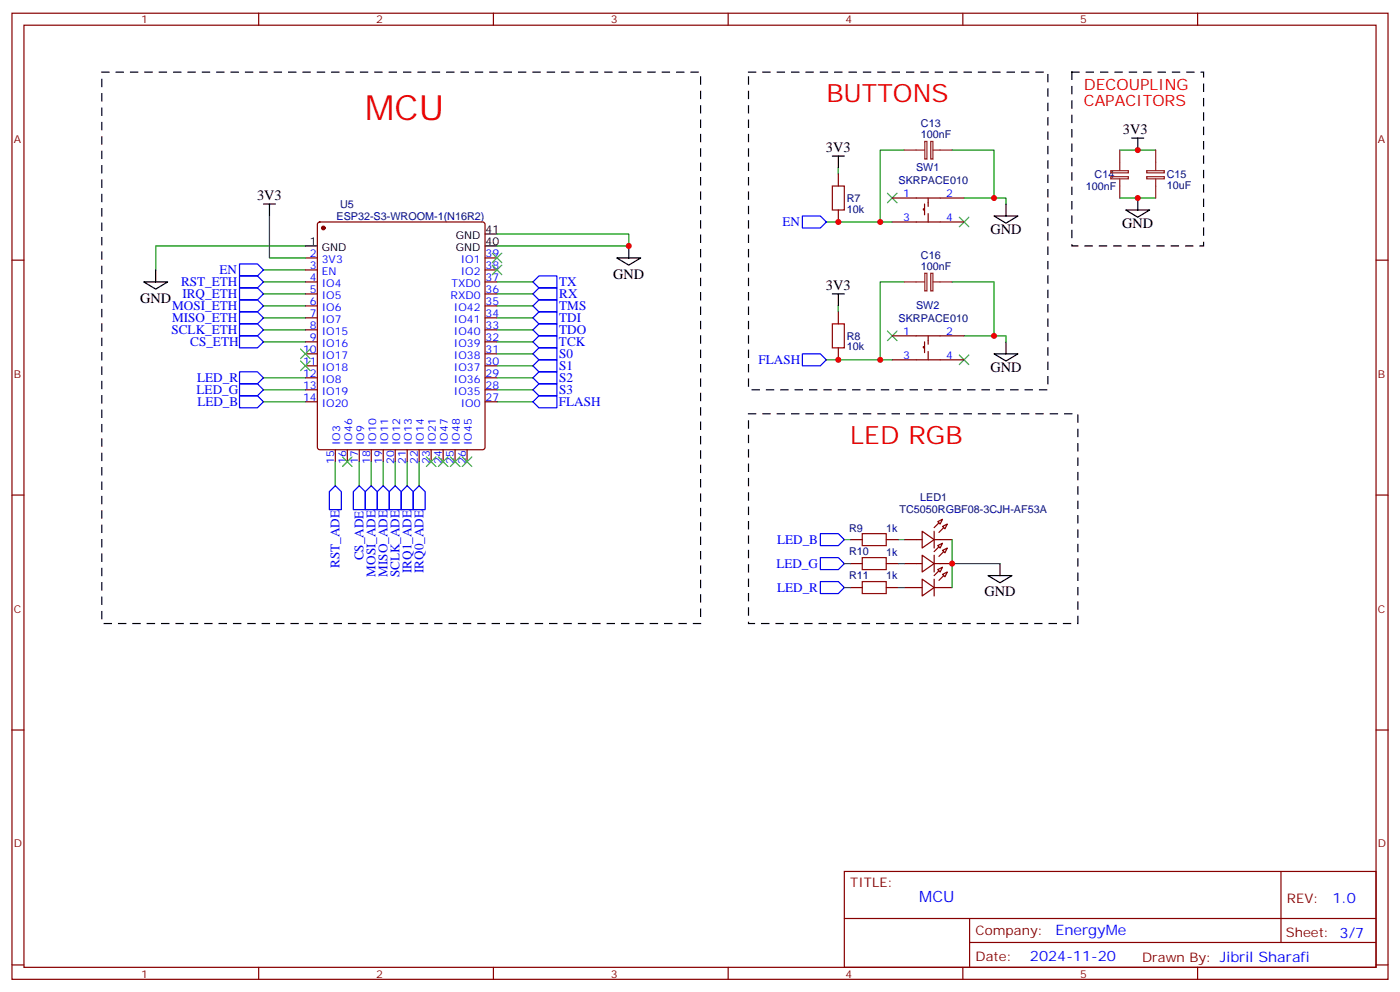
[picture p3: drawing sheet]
<svg xmlns="http://www.w3.org/2000/svg" width="412mm" height="292mm" viewBox="0 0 412 292" stroke-linecap="round" stroke-linejoin="round" font-family="sans-serif">
<g fill="none" stroke="#008700" stroke-width=".35">
<path d="M246.9 49.5v1.7M266.3 44.2h-7v21.1M280.5 44.2h12.3v14.1M284 58.3h12.3v1.7M329.8 58.3h10.6M329.8 44.2h10.6M77.6 79.4h12.4M79.4 63.6v12.3h10.6M90 72.4h-44.1v7M146.4 68.9h38.8v3.5h-38.8M243.4 65.3h19.4M77.6 86.5h12.4"/>
<path d="M77.6 83h12.4M77.6 90h12.4M77.6 93.6h12.4M77.6 97.1h12.4M146.4 86.5h10.6M146.4 83h10.6M146.4 90h10.6M146.4 93.6h10.6M146.4 97.1h10.6M246.9 90v1.8M266.3 83h-7v22.9M280.5 83h12.3v15.8"/>
<path d="M284 98.8h12.3v1.8M77.6 118.3h12.4M77.6 100.6h12.4M77.6 114.7h12.4M77.6 111.2h12.4M146.4 118.3h10.6M146.4 100.6h10.6M146.4 114.7h10.6M146.4 111.2h10.6M146.4 107.7h10.6M146.4 104.1h10.6M243.4 105.9h19.4"/>
<path d="M98.8 135.9v7M105.8 135.9v7M109.4 135.9v7M112.9 135.9v7M116.4 135.9v7M119.9 135.9v7M123.5 135.9v7M248.7 158.8h1.8M264.6 158.8h1.7M280.5 158.8v14.1M248.7 165.9h1.8M248.7 172.9h1.8"/>
<path d="M264.6 165.9h1.7M264.6 172.9h1.7M280.5 165.9h14.1"/>
</g>
<g fill="none" stroke="#00f" stroke-width=".35">
<path d="M70.6 77.7h5.2l1.8 1.7-1.8 1.8h-5.2zM236.4 63.6h5.3l1.7 1.7-1.7 1.8h-5.3zM70.6 84.7h5.2l1.8 1.8-1.8 1.8h-5.2zM70.6 81.2h5.2l1.8 1.8-1.8 1.7h-5.2zM70.6 98.8h5.2l1.8 1.8-1.8 1.8h-5.2zM70.6 95.3h5.2l1.8 1.8-1.8 1.7h-5.2zM70.6 91.8h5.2l1.8 1.8-1.8 1.7h-5.2zM70.6 88.3h5.2l1.8 1.7-1.8 1.8h-5.2zM157 86.5l1.7-1.8h5.3v3.6h-5.3zM157 83l1.7-1.8h5.3v3.5h-5.3zM157 90l1.7-1.7h5.3v3.5h-5.3zM157 93.6l1.7-1.8h5.3v3.5h-5.3z"/>
<path d="M157 97.1l1.7-1.8h5.3v3.5h-5.3zM70.6 109.4h5.2l1.8 1.8-1.8 1.8h-5.2zM70.6 113h5.2l1.8 1.7-1.8 1.8h-5.2zM70.6 116.5h5.2l1.8 1.8-1.8 1.7h-5.2zM157 114.7l1.7-1.7h5.3v3.5h-5.3zM157 111.2l1.7-1.8h5.3v3.6h-5.3zM157 104.1l1.7-1.7h5.3v3.5h-5.3zM157 107.7l1.7-1.8h5.3v3.5h-5.3zM157 118.3l1.7-1.8h5.3v3.5h-5.3zM157 100.6l1.7-1.8h5.3v3.6h-5.3zM236.4 104.1h5.3l1.7 1.8-1.7 1.8h-5.3zM98.8 142.9l1.7 1.8v5.3h-3.5v-5.3z"/>
<path d="M104.1 144.7l1.7-1.8 1.8 1.8v5.3h-3.5zM109.4 142.9l1.7 1.8v5.3h-3.5v-5.3zM112.9 142.9l1.8 1.8v5.3h-3.6v-5.3zM116.4 142.9l1.8 1.8v5.3h-3.5v-5.3zM119.9 142.9l1.8 1.8v5.3h-3.5v-5.3zM123.5 142.9l1.7 1.8v5.3h-3.5v-5.3zM241.7 157.1h5.2l1.8 1.7-1.8 1.8h-5.2zM241.7 171.2h5.2l1.8 1.7-1.8 1.8h-5.2zM241.7 164.1h5.2l1.8 1.8-1.8 1.7h-5.2z"/>
</g>
<g fill="none" stroke="#000" stroke-width=".35">
<path d="M245.2 45.9h3.5M246.9 45.9v3.6M333.4 40.6h3.5M335.1 40.6v3.6M335.1 58.3v3.5M45.9 79.4v3.6M77.6 60h3.5M79.4 60v3.6M90 72.4h3.5M142.9 68.9h3.5M142.9 72.4h3.5M181.7 75.9h7l-3.5 2.1z"/>
<path d="M185.2 72.4v3.5M292.8 63.6h7.1l-3.6 2.1zM296.3 60v3.6M331.6 61.8h7.1l-3.6 2.1zM42.3 83h7.1l-3.5 2.1zM245.2 86.5h3.5M246.9 86.5v3.5M292.8 104.1h7.1l-3.6 2.2zM296.3 100.6v3.5M291 169.4h7.1l-3.5 2.1zM294.6 165.9v3.5"/>
</g>
<g fill="none" stroke="#870000" stroke-width=".35">
<path d="M3.5 3.9h405.4v284.3h-405.4zM7.1 7.4h398.2v277.3h-398.2zM76.2 3.9v3.5M145.3 3.9v3.5M214.5 3.9v3.5M283.6 3.9v3.5M352.8 3.9v3.5M246.9 51.2v3.6M262.8 58.3h21.2M273.4 58.3v2.4M3.5 76.6h3.6M90 75.9h3.5"/>
<path d="M90 79.4h3.5M93.7 65.5l.5-.2h48l.5 .2 .2 .5v65.7l-.3 .5-.4 .2h-48l-.5-.3-.2-.4v-65.7zM142.9 75.9h3.5M142.9 79.4h3.5M246.9 61.8v3.5M262.8 65.3h21.2M272.3 61.5h-.3v.3h.3M272.3 60v3.2M273.4 62.9v2.4M405.3 76.6h3.6M90 83h3.5M90 86.5h3.5"/>
<path d="M90 90h3.5M90 93.6h3.5M90 97.1h3.5M142.9 83h3.5M142.9 86.5h3.5M142.9 90h3.5M142.9 93.6h3.5M142.9 97.1h3.5M246.9 91.8v3.5M262.8 98.8h21.2M273.4 98.8v2.5M90 100.6h3.5"/>
<path d="M90 104.1h3.5M90 107.7h3.5M90 111.2h3.5M90 114.7h3.5M90 118.3h3.5M142.9 100.6h3.5M142.9 104.1h3.5M142.9 107.7h3.5M142.9 111.2h3.5M142.9 114.7h3.5M142.9 118.3h3.5M246.9 102.4v3.5"/>
<path d="M262.8 105.9h21.2M272.3 102h-.3v.4h.3M272.3 100.6v3.2M273.4 103.4v2.5M98.8 132.4v3.5M102.3 132.4v3.5M105.8 132.4v3.5M109.4 132.4v3.5M112.9 132.4v3.5M116.4 132.4v3.5M119.9 132.4v3.5M123.5 132.4v3.5"/>
<path d="M127 132.4v3.5M130.5 132.4v3.5M134.1 132.4v3.5M137.6 132.4v3.5M3.5 145.7h3.6M250.5 158.8h3.5M261.1 158.8h3.5M266.3 158.8h5.3M271.6 156.4l3.6 2.4-3.6 2.5zM275.2 156.4v4.9M275.2 158.8h5.3M276.2 153.5l1.4-.7-.7 1.4z"/>
<path d="M277.6 154.9l1.4-.7-.7 1.4zM405.3 145.7h3.6M250.5 172.9h3.5M250.5 165.9h3.5M261.1 172.9h3.5M261.1 165.9h3.5M266.3 172.9h5.3M266.3 165.9h5.3M271.6 170.5l3.6 2.4-3.6 2.5zM271.6 163.4l3.6 2.5-3.6 2.4zM275.2 172.9h5.3M275.2 163.4v4.9"/>
<path d="M275.2 170.5v4.9M275.2 165.9h5.3M276.2 167.6l1.4-.7-.7 1.4zM276.2 160.6l1.4-.7-.7 1.4zM277.6 169.1l1.4-.8-.7 1.5zM277.6 162l1.4-.7-.7 1.4zM3.5 214.9h3.6M405.3 214.9h3.6M248.7 256.5h156.6v28.2h-156.6zM377.3 256.5v20.9M248.7 270.3h156.5M285.6 277.4h119.6"/>
<path d="M285.6 270.3v14.1M3.5 284h3.6M76.2 284.7v3.5M145.3 284.7v3.5M214.5 284.7v3.5M283.6 284.7v3.5M352.8 284.7v3.5M405.3 284h3.6"/>
</g>
<g fill="#870000" stroke="#870000" stroke-width=".35">
<path d="M276.6 170.8l1.4-1.4z"/>
<path d="M276.6 168l-1.4 1.4z"/>
<path d="M276.6 156.7l1.4-1.4z"/>
<path d="M275.2 155.3l1.4-1.4z"/>
<path d="M275.2 162.3l1.4-1.4z"/>
<path d="M276.6 163.8l1.4-1.5z"/>
<circle cx="95.2" cy="67.1" r=".53"/>
</g>
<path d="M30 21.2h176.4v162.3h-176.4zM220.5 21.2h88.2v93.5h-88.2zM315.7 21.2h38.8v51.2h-38.8zM220.5 121.8h97v61.7h-97z" fill="none" stroke="#000" stroke-width=".35" stroke-dasharray="2.1 2.1"/>
<g fill="none" stroke="#3c3" stroke-width=".35">
<path d="M261.4 56.9l2.8 2.8M264.2 56.9l-2.8 2.8M145 74.5l2.8 2.8M145 78l2.8 2.9M147.8 74.5l-2.8 2.8M147.8 78l-2.8 2.9M282.6 63.9l2.8 2.8M285.4 63.9l-2.8 2.8M261.4 97.4l2.8 2.9M264.2 97.4l-2.8 2.9M88.5 106.3l2.9 2.8M88.5 102.7l2.9 2.9"/>
<path d="M91.4 106.3l-2.9 2.8M91.4 102.7l-2.9 2.9M282.6 104.5l2.8 2.8M285.4 104.5l-2.8 2.8M100.9 134.5l2.8 2.8M103.7 134.5l-2.8 2.8M125.6 134.5l2.8 2.8M128.4 134.5l-2.8 2.8M129.1 134.5l2.8 2.8M131.9 134.5l-2.8 2.8M132.6 134.5l2.9 2.8M135.5 134.5l-2.9 2.8"/>
<path d="M136.2 134.5l2.8 2.8M139 134.5l-2.8 2.8"/>
</g>
<path d="M245.2 54.8h3.5v7h-3.5zM245.2 95.3h3.5v7.1h-3.5zM254 157.1h7.1v3.5h-7.1zM254 171.2h7.1v3.5h-7.1zM254 164.1h7.1v3.5h-7.1z" fill="none" stroke="#a10000" stroke-width=".35"/>
<g fill="none" stroke="#8c2424" stroke-width=".35">
<path d="M266.3 44.2h6M272.4 41.6h.6v5.2h-.6zM274.2 41.6h.6v5.2h-.6zM274.8 44.2h5.7M327.2 50.2h5.2v.7h-5.2zM327.2 52h5.2v.6h-5.2zM329.8 44.2v6M329.8 52.6v5.7M337.8 50.2h5.2v.7h-5.2zM337.8 52h5.2v.6h-5.2zM340.4 44.2v6M340.4 52.6v5.7"/>
<path d="M266.3 83h6M272.4 80.4h.6v5.2h-.6zM274.2 80.4h.6v5.2h-.6zM274.8 83h5.7"/>
</g>
<g fill="#c00">
<circle cx="335.1" cy="58.3" r=".88"/>
<circle cx="335.1" cy="44.2" r=".88"/>
<circle cx="280.5" cy="165.9" r=".88"/>
<circle cx="259.3" cy="105.9" r=".88"/>
<circle cx="292.8" cy="98.8" r=".88"/>
<circle cx="292.8" cy="58.3" r=".88"/>
<circle cx="259.3" cy="65.3" r=".88"/>
<circle cx="185.2" cy="72.4" r=".88"/>
<circle cx="246.9" cy="105.9" r=".88"/>
<circle cx="246.9" cy="65.3" r=".88"/>
</g>
<text font-size="10.2" fill="#f00" x="107.6" y="35.3">MCU</text>
<g font-size="7.4" fill="#f00">
<text x="243.4" y="30.1">BUTTONS</text>
<text x="250.5" y="130.6">LED RGB</text>
</g>
<g font-size="4.6" fill="#f00">
<text x="319.3" y="26.5">DECOUPLING</text>
<text x="319.3" y="31.1">CAPACITORS</text>
</g>
<text font-size="4.6" fill="#00f" x="270.8" y="265.5">MCU</text>
<g font-size="4.2">
<text x="330.8" y="39.6">3V3</text>
<text x="243.3" y="44.9">3V3</text>
<text x="75.7" y="58.9">3V3</text>
<text x="291.7" y="68.9">GND</text>
<text x="330.6" y="67.1">GND</text>
<text x="180.6" y="82">GND</text>
<text x="41.3" y="89.1">GND</text>
<text x="243.3" y="85.4">3V3</text>
<text x="291.7" y="109.4">GND</text>
<text x="290" y="175.5">GND</text>
</g>
<g font-size="4.2" fill="#00f">
<text x="392.5" y="265.7">1.0</text>
<text x="310.9" y="275.3">EnergyMe</text>
<text x="303.4" y="282.9">2024-11-20</text>
</g>
<g font-size="3.9" fill="#00f">
<text x="230.5" y="66.6">EN</text>
<text x="64.7" y="80.7">EN</text>
<text x="53.3" y="84.2">RST_ETH</text>
<text x="53.7" y="87.7">IRQ_ETH</text>
<text x="164.7" y="84.2">TX</text>
<text x="164.8" y="87.8">RX</text>
<text x="50.7" y="94.8">MISO_ETH</text>
<text x="50.7" y="91.3">MOSI_ETH</text>
<text x="164.7" y="91.3">TMS</text>
<text x="164.7" y="94.9">TDI</text>
<text x="50.5" y="98.3">SCLK_ETH</text>
<text x="56" y="101.9">CS_ETH</text>
<text x="164.7" y="101.9">TCK</text>
<text x="164.7" y="98.4">TDO</text>
<text x="164.8" y="105.4">S0</text>
<text x="223.4" y="107.2">FLASH</text>
<text x="58.1" y="112.6">LED_R</text>
<text x="164.7" y="112.5">S2</text>
<text x="164.7" y="108.9">S1</text>
<text x="57.9" y="116.1">LED_G</text>
<text x="58.1" y="119.6">LED_B</text>
<text x="164.6" y="119.5">FLASH</text>
<text x="164.7" y="116">S3</text>
<text x="228.9" y="160.1">LED_B</text>
<text x="100" y="167.2" transform="rotate(-90 100 167.2)">RST_ADE</text>
<text x="107.1" y="164.9" transform="rotate(-90 107.1 164.9)">CS_ADE</text>
<text x="228.7" y="167.1">LED_G</text>
<text x="110.6" y="169.7" transform="rotate(-90 110.6 169.7)">MOSI_ADE</text>
<text x="114.1" y="169.7" transform="rotate(-90 114.1 169.7)">MISO_ADE</text>
<text x="117.7" y="169.9" transform="rotate(-90 117.7 169.9)">SCLK_ADE</text>
<text x="121.2" y="168.7" transform="rotate(-90 121.2 168.7)">IRQ1_ADE</text>
<text x="124.7" y="168.7" transform="rotate(-90 124.7 168.7)">IRQ0_ADE</text>
<text x="228.9" y="174.2">LED_R</text>
</g>
<g font-size="3.9" fill="#800">
<text x="250.5" y="261.1">TITLE:</text>
<text x="379.1" y="265.7">REV:</text>
<text x="287.4" y="275.3">Company:</text>
<text x="378.7" y="275.9">Sheet: 3/7</text>
<text x="287.4" y="282.9">Date:</text>
<text x="336.4" y="283">Drawn By: Jibril Sharafi</text>
</g>
<g font-size="3.2" fill="#800">
<text x="41.6" y="6.9">1</text>
<text x="110.8" y="6.9">2</text>
<text x="179.9" y="6.9">3</text>
<text x="249.1" y="6.9">4</text>
<text x="318.2" y="6.9">5</text>
<text x="4.1" y="42">A</text>
<text x="405.9" y="42">A</text>
<text x="4.1" y="111.1">B</text>
<text x="405.9" y="111.1">B</text>
<text x="4.1" y="180.3">C</text>
<text x="405.9" y="180.3">C</text>
<text x="4.1" y="249.4">D</text>
<text x="405.9" y="249.4">D</text>
<text x="41.6" y="287.7">1</text>
<text x="110.8" y="287.7">2</text>
<text x="179.9" y="287.7">3</text>
<text x="249.1" y="287.7">4</text>
<text x="318.2" y="287.7">5</text>
</g>
<g font-size="3.2" fill="#000080">
<text x="271.3" y="40.6">100nF</text>
<text x="271.3" y="37.4">C13</text>
<text x="269.8" y="50.5">SW1</text>
<text x="322.4" y="52.3">C14</text>
<text x="343.7" y="52.4">C15</text>
<text x="249.4" y="59.5">R7</text>
<text x="264.7" y="54.1">SKRPACE010</text>
<text x="319.9" y="55.9">100nF</text>
<text x="343.7" y="55.6">10uF</text>
<text x="99.1" y="64.7">ESP32-S3-WROOM-1(N16R2)</text>
<text x="100.2" y="61.2">U5</text>
<text x="249.4" y="62.6">10k</text>
<text x="271.3" y="76.3">C16</text>
<text x="271.3" y="79.4">100nF</text>
<text x="264.7" y="94.7">SKRPACE010</text>
<text x="269.8" y="91">SW2</text>
<text x="249.4" y="100">R8</text>
<text x="249.4" y="103.1">10k</text>
<text x="271" y="147.6">LED1</text>
<text x="265" y="151.1">TC5050RGBF08-3CJH-AF53A</text>
<text x="250.1" y="156.4">R9</text>
<text x="261.1" y="156.4">1k</text>
<text x="250.1" y="163.5">R10</text>
<text x="261.1" y="163.5">1k</text>
<text x="250.1" y="170.5">R11</text>
<text x="261.1" y="170.5">1k</text>
</g>
<g font-size="3.2" fill="#00f">
<text x="266.1" y="57.9">1</text>
<text x="278.7" y="57.9">2</text>
<text x="266.1" y="65">3</text>
<text x="278.7" y="65">4</text>
<text x="91.3" y="75.6">2</text>
<text x="94.8" y="77.3">3V3</text>
<text x="135.7" y="77.3">IO1</text>
<text x="143.1" y="75.6">39</text>
<text x="91.3" y="82.6">4</text>
<text x="91.3" y="79.1">3</text>
<text x="94.8" y="80.9">EN</text>
<text x="135.7" y="80.9">IO2</text>
<text x="143.1" y="79.1">38</text>
<text x="143.1" y="82.6">37</text>
<text x="91.3" y="89.7">6</text>
<text x="91.3" y="86.1">5</text>
<text x="94.8" y="87.9">IO5</text>
<text x="94.8" y="84.4">IO4</text>
<text x="132.7" y="87.9">RXD0</text>
<text x="133" y="84.4">TXD0</text>
<text x="143.1" y="86.1">36</text>
<text x="143.1" y="89.7">35</text>
<text x="91.3" y="93.2">7</text>
<text x="94.8" y="95">IO7</text>
<text x="94.8" y="91.4">IO6</text>
<text x="133.7" y="91.4">IO42</text>
<text x="133.7" y="95">IO41</text>
<text x="143.1" y="93.2">34</text>
<text x="91.3" y="100.3">9</text>
<text x="91.3" y="96.7">8</text>
<text x="94.8" y="98.5">IO15</text>
<text x="133.7" y="98.5">IO40</text>
<text x="143.1" y="96.7">33</text>
<text x="143.1" y="100.3">32</text>
<text x="266.1" y="98.5">1</text>
<text x="278.7" y="98.5">2</text>
<text x="89.3" y="107.3">11</text>
<text x="89.3" y="103.8">10</text>
<text x="94.8" y="105.6">IO17</text>
<text x="94.8" y="102">IO16</text>
<text x="133.7" y="102">IO39</text>
<text x="133.7" y="105.6">IO38</text>
<text x="143.1" y="103.8">31</text>
<text x="143.1" y="107.3">30</text>
<text x="266.1" y="105.6">3</text>
<text x="278.7" y="105.6">4</text>
<text x="89.3" y="110.8">12</text>
<text x="94.8" y="112.6">IO8</text>
<text x="94.8" y="109.1">IO18</text>
<text x="133.7" y="109.1">IO37</text>
<text x="133.7" y="112.6">IO36</text>
<text x="143.1" y="110.8">29</text>
<text x="89.3" y="117.9">14</text>
<text x="89.3" y="114.4">13</text>
<text x="94.8" y="119.7">IO20</text>
<text x="94.8" y="116.1">IO19</text>
<text x="133.7" y="116.1">IO35</text>
<text x="135.7" y="119.7">IO0</text>
<text x="143.1" y="114.4">28</text>
<text x="143.1" y="117.9">27</text>
<text x="100.2" y="131.1" transform="rotate(-90 100.2 131.1)">IO3</text>
<text x="103.7" y="131.1" transform="rotate(-90 103.7 131.1)">IO46</text>
<text x="107.2" y="131.1" transform="rotate(-90 107.2 131.1)">IO9</text>
<text x="110.8" y="131.1" transform="rotate(-90 110.8 131.1)">IO10</text>
<text x="114.3" y="131.1" transform="rotate(-90 114.3 131.1)">IO11</text>
<text x="117.8" y="131.1" transform="rotate(-90 117.8 131.1)">IO12</text>
<text x="121.4" y="131.1" transform="rotate(-90 121.4 131.1)">IO13</text>
<text x="124.9" y="131.1" transform="rotate(-90 124.9 131.1)">IO14</text>
<text x="128.4" y="131.1" transform="rotate(-90 128.4 131.1)">IO21</text>
<text x="131.9" y="131.1" transform="rotate(-90 131.9 131.1)">IO47</text>
<text x="135.5" y="131.1" transform="rotate(-90 135.5 131.1)">IO48</text>
<text x="139" y="131.1" transform="rotate(-90 139 131.1)">IO45</text>
<text x="98.4" y="136.6" transform="rotate(-90 98.4 136.6)">15</text>
<text x="102" y="136.6" transform="rotate(-90 102 136.6)">16</text>
<text x="105.5" y="136.6" transform="rotate(-90 105.5 136.6)">17</text>
<text x="109" y="136.6" transform="rotate(-90 109 136.6)">18</text>
<text x="112.5" y="136.6" transform="rotate(-90 112.5 136.6)">19</text>
<text x="116.1" y="136.6" transform="rotate(-90 116.1 136.6)">20</text>
<text x="119.6" y="136.6" transform="rotate(-90 119.6 136.6)">21</text>
<text x="123.1" y="136.6" transform="rotate(-90 123.1 136.6)">22</text>
<text x="126.6" y="136.6" transform="rotate(-90 126.6 136.6)">23</text>
<text x="130.2" y="136.6" transform="rotate(-90 130.2 136.6)">24</text>
<text x="133.7" y="136.6" transform="rotate(-90 133.7 136.6)">25</text>
<text x="137.2" y="136.6" transform="rotate(-90 137.2 136.6)">26</text>
</g>
<g font-size="3.2">
<text x="134.3" y="70.3">GND</text>
<text x="143.1" y="68.5">41</text>
<text x="91.3" y="72">1</text>
<text x="94.8" y="73.8">GND</text>
<text x="134.3" y="73.8">GND</text>
<text x="143.1" y="72">40</text>
</g>
</svg>
